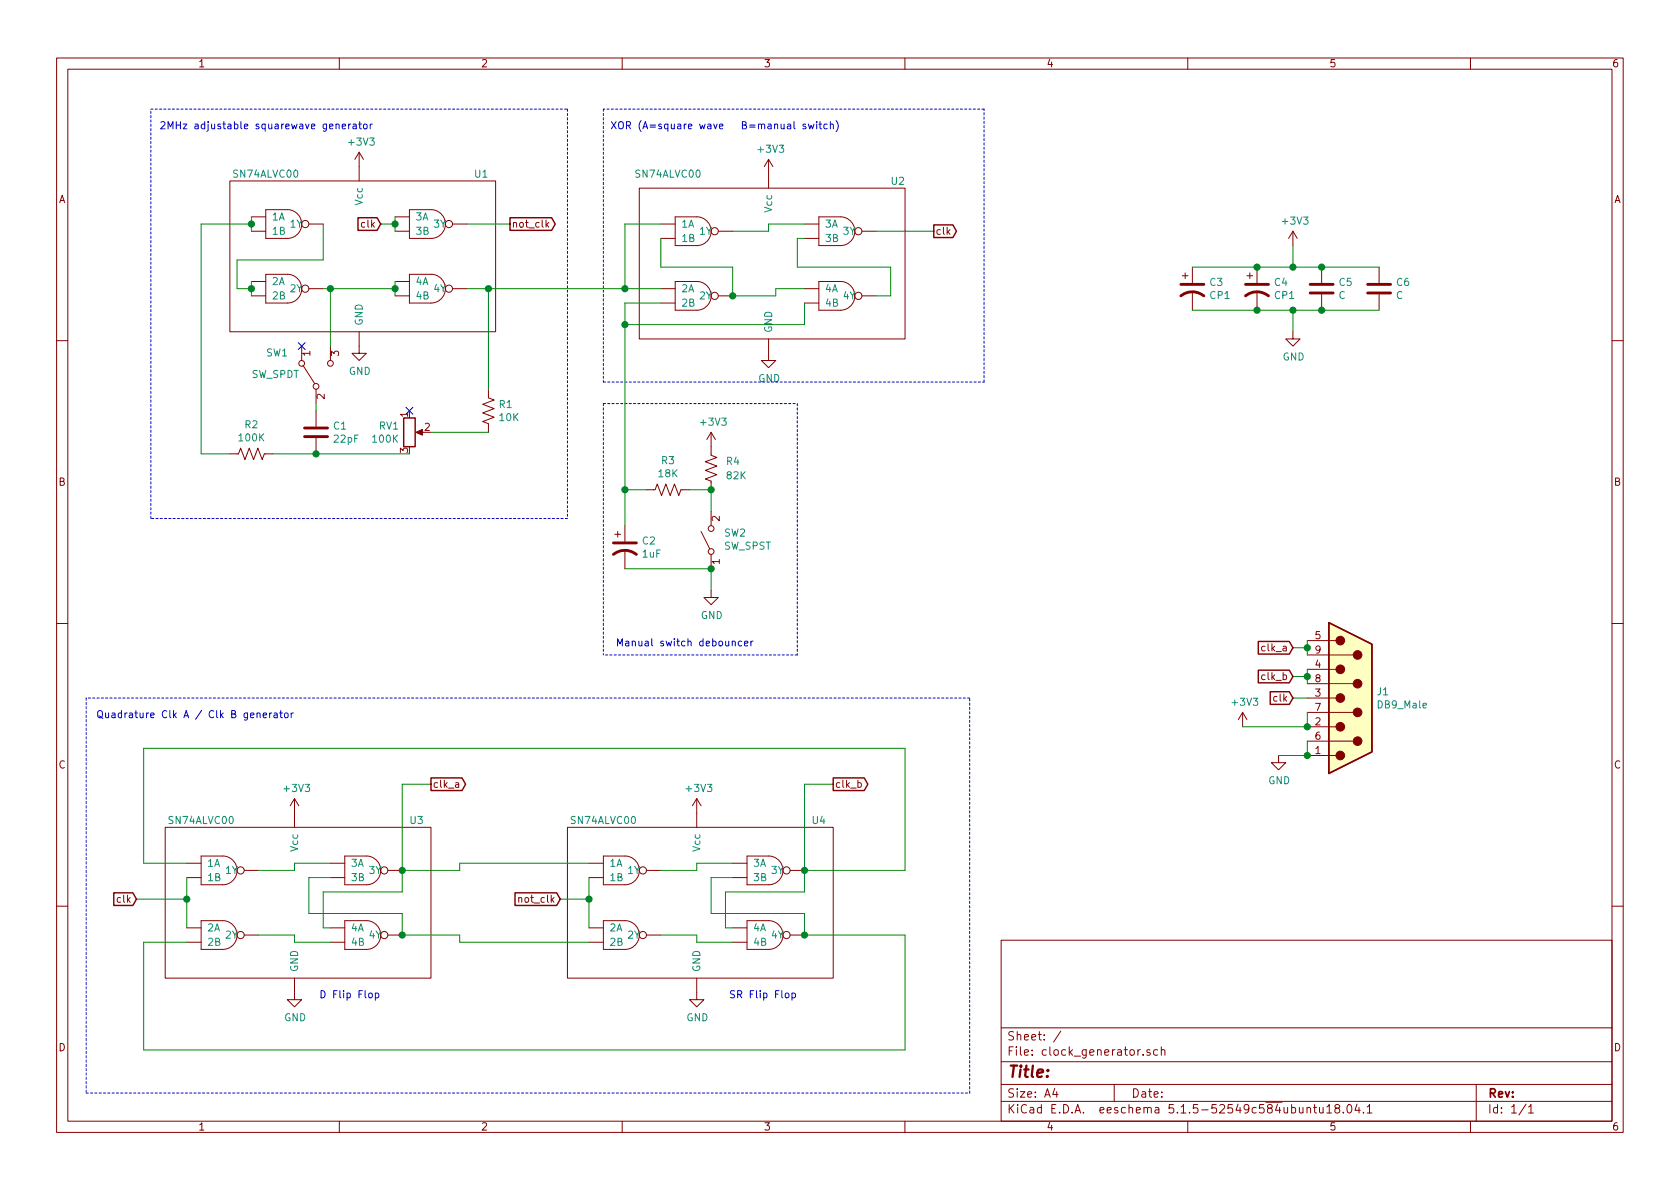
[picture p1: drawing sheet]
<svg xmlns="http://www.w3.org/2000/svg" width="297mm" height="210mm" viewBox="0 0 297 210" stroke-linecap="round" stroke-linejoin="round" font-family="sans-serif">
<g fill="none" stroke="#840000" stroke-width=".18">
<path d="M10 10.3h277v189.9h-277zM12 12.2h273v186.1h-273zM60 10.3v1.9M110 10.3v1.9M160 10.3v1.9M210 10.3v1.9M260 10.3v1.9M40.6 32h47v26.7h-47zM44.4 38.3h2.6M47 37.1v5.1zM47 37.1h3.8zM50.8 37.1a2.54 2.54 0 0 1 2.5 2.5 2.54 2.54 0 0 1-2.5 2.6"/>
<path d="M54.6 39.6h2.5M63.5 26.9v5.1M63.5 26.9l-.8 1.3M63.5 26.9l.8 1.3M69.8 38.3h2.6M72.4 37.1v5.1zM72.4 37.1h3.8zM76.2 37.1a2.54 2.54 0 0 1 2.5 2.5 2.54 2.54 0 0 1-2.5 2.6M80 39.6h2.5M96.6 39.7l.4 .5M97 39.3l-.5 .5M113 33.3h47v26.6h-47z"/>
<path d="M116.8 39.6h2.6M119.4 38.3v5.1zM119.4 38.3h3.8zM123.2 38.3a2.54 2.54 0 0 1 2.5 2.6 2.54 2.54 0 0 1-2.5 2.5M135.9 28.2l-.8 1.3M135.9 28.2v5.1M135.9 28.2l.8 1.3M142.2 39.6h2.6M144.8 38.3v5.1zM144.8 38.3h3.8zM148.6 38.3a2.54 2.54 0 0 1 2.5 2.6 2.54 2.54 0 0 1-2.5 2.5M44.4 40.9h2.6"/>
<path d="M44.4 49.8h2.6M44.4 52.3h2.6M47 42.2h3.8zM47 48.5v5.1zM47 53.6h3.8zM47 48.5h3.8zM50.8 48.5a2.54 2.54 0 0 1 2.5 2.5 2.54 2.54 0 0 1-2.5 2.6M54.6 51h2.5M63.5 58.7v3.8h1.3l-1.3 1.2-1.3-1.2h1.3M69.8 40.9h2.6M69.8 49.8h2.6M69.8 52.3h2.6"/>
<path d="M72.4 48.5v5.1zM72.4 53.6h3.8zM72.4 48.5h3.8zM72.4 42.2h3.8zM76.2 48.5a2.54 2.54 0 0 1 2.5 2.5 2.54 2.54 0 0 1-2.5 2.6M80 51h2.5M116.8 51h2.6M116.8 42.2h2.6M116.8 53.6h2.6M119.4 43.4h3.8zM119.4 49.8v5.1zM119.4 54.9h3.8z"/>
<path d="M119.4 49.8h3.8zM123.2 49.8a2.54 2.54 0 0 1 2.5 2.5 2.54 2.54 0 0 1-2.5 2.6M127 40.9h2.5M127 52.3h2.5M135.9 59.9v3.8h1.3l-1.3 1.3-1.3-1.3h1.3M142.2 51h2.6M142.2 42.2h2.6M142.2 53.6h2.6M144.8 49.8v5.1zM144.8 54.9h3.8zM144.8 49.8h3.8zM144.8 43.4h3.8z"/>
<path d="M148.6 49.8a2.54 2.54 0 0 1 2.5 2.5 2.54 2.54 0 0 1-2.5 2.6M152.4 40.9h2.5M152.4 52.3h2.5M209 48.8h1.1M209.5 48.3v1M210.8 47.2v2.8M210.8 51.6v3.3M220.5 48.8h1M221 48.3v1M222.2 47.2v2.8M222.2 51.6v3.3M228.6 58.7v1.2h1.3l-1.3 1.3-1.3-1.3h1.3"/>
<path d="M228.6 40.9l-.8 1.3M228.6 40.9v2.5M228.6 40.9l.8 1.3M233.7 47.2v2.8M233.7 52.1v2.8M243.8 47.2v2.8M243.8 52.1v2.8M10 60.2h2M53.3 61.2v2.5M53.6 64.6l2 3.2M55.9 68.8v2.6M55.9 72.6v2.8"/>
<path d="M55.9 77.5v2.8M58.4 61.2v2.5M73.9 76.4h1M86.4 68.8v1.6l1 .3-2.1 .8 2.1 .8-2.1 .7 2.1 .8-2.1 .7 1.1 .4v1.5M125.7 76.4v4.1l1 .4-2 .8 2 .7-2 .8 2 .7-2 .8 1 .4v1.5M125.7 76.4l-.7 1.3M125.7 76.4l.8 1.3M285 60.2h2M40.6 80.3h1.6l.3-1.1 .8 2.1 .8-2.1 .7 2.1 .8-2.1 .8 2.1 .3-1h1.6M108.7 94.5h1M109.2 94v1M110.5 93v2.8"/>
<path d="M110.5 97.3v3.3M114.3 86.6h1.5l.4-1 .8 2 .7-2 .8 2 .8-2 .7 2 .4-1h1.5M124 94l1.5 3M125.7 90.4v2.6M125.7 98v2.6M10 110.3h2M125.7 104.4v1.3h1.3l-1.3 1.2-1.2-1.2h1.2M231.1 118.4h5.1M231.1 115.8h8.2M231.1 113.3h5.1M285 110.3h2M151.7 138.4h.3l.3 .2-.1 .6h-.5"/>
<path d="M219.7 126l-.8 1.2M219.7 126v2.5M219.7 126l.8 1.2M226.1 133.6v1.3h1.2l-1.2 1.2-1.3-1.2h1.3M231.1 133.6h5.1M231.1 131.1h8.2M231.1 128.5h5.1M231.1 126h8.2M231.1 123.4h5.1M231.1 120.9h8.2M29.2 146.3h47v26.7h-47zM33 152.6h2.6"/>
<path d="M33 155.2h2.6M35.6 151.4v5.1zM35.6 156.5h3.8zM35.6 151.4h3.8zM39.4 151.4a2.54 2.54 0 0 1 2.5 2.5 2.54 2.54 0 0 1-2.5 2.6M43.2 153.9h2.5M52.1 141.2l-.8 1.3M52.1 141.2v5.1M52.1 141.2l.7 1.3M58.4 152.6h2.6M58.4 155.2h2.6M61 151.4v5.1z"/>
<path d="M61 156.5h3.8zM61 151.4h3.8zM64.8 151.4a2.54 2.54 0 0 1 2.5 2.5 2.54 2.54 0 0 1-2.5 2.6M68.6 153.9h2.5M100.3 146.3h47v26.7h-47zM104.1 152.6h2.6M104.1 155.2h2.6M106.7 151.4v5.1zM106.7 156.5h3.8zM106.7 151.4h3.8zM110.5 151.4a2.54 2.54 0 0 1 2.5 2.5 2.54 2.54 0 0 1-2.5 2.6M114.3 153.9h2.5"/>
<path d="M123.2 141.2v5.1M123.2 141.2l-.8 1.3M123.2 141.2l.8 1.3M129.5 152.6h2.6M129.5 155.2h2.6M132.1 151.4v5.1zM132.1 156.5h3.8zM132.1 151.4h3.8zM135.9 151.4a2.54 2.54 0 0 1 2.5 2.5 2.54 2.54 0 0 1-2.5 2.6M139.7 153.9h2.5M10 160.2h2M33 164.1h2.6"/>
<path d="M33 166.6h2.6M35.6 162.8v5.1zM35.6 167.9h3.8zM35.6 162.8h3.8zM39.4 162.8a2.54 2.54 0 0 1 2.5 2.5 2.54 2.54 0 0 1-2.5 2.6M43.2 165.3h2.5M52.1 173v3.8h1.2l-1.2 1.2-1.3-1.2h1.3M58.4 164.1h2.6M58.4 166.6h2.6M61 162.8v5.1zM61 167.9h3.8zM61 162.8h3.8z"/>
<path d="M64.8 162.8a2.54 2.54 0 0 1 2.5 2.5 2.54 2.54 0 0 1-2.5 2.6M68.6 165.3h2.5M104.1 164.1h2.6M104.1 166.6h2.6M106.7 162.8v5.1zM106.7 167.9h3.8zM106.7 162.8h3.8zM110.5 162.8a2.54 2.54 0 0 1 2.5 2.5 2.54 2.54 0 0 1-2.5 2.6M114.3 165.3h2.5M123.2 173v3.8h1.3l-1.3 1.2-1.3-1.2h1.3M129.5 164.1h2.6M129.5 166.6h2.6"/>
<path d="M132.1 162.8v5.1zM132.1 167.9h3.8zM132.1 162.8h3.8zM135.9 162.8a2.54 2.54 0 0 1 2.5 2.5 2.54 2.54 0 0 1-2.5 2.6M139.7 165.3h2.5M177 166.3h108v32h-108zM285 160.2h2M60 198.3v1.9M110 198.3v1.9M160 198.3v1.9M177 194.8h108M177 191.8h108"/>
<path d="M177 187.8h108M177 181.8h108M186.5 192.5l-.4 1h1M186.8 193v1M187.6 182.3l-1.3 2M197 191.8v3M202.1 186.5v.1M203.3 185.7l-.3-.1-.2 .2v.2l.5 .2v.3h-.5M204.7 185.7l-.4-.1-.3 .3v.6l.3 .1 .4-.1M205.3 185.7l.2-.1 .4 .1 .1 .9M205.3 185.1v1.5M210 198.3v1.9"/>
<path d="M231.1 196l.2-.2 .3 .1 .1 .9M231.1 195.8v1M232.2 195.8h.6M232.4 195.3v1.3l.4 .2M233.3 195.8v.8a.37 .37 0 0 0 .6 .1M233.9 195.8v1M234.6 195.8l.4-.5v1.5M234.6 196.8h.8M236.3 196l-.3-.3 .1-.3a.48 .48 0 0 1 .8 .2l-.2 .3a.52 .52 0 0 0-.6 .2 .52 .52 0 0 0 0 .6l.5 .1 .2-.1a.48 .48 0 0 0-.1-.7h-.1M237.5 196.7v.1M238.3 195.5l.2-.2a.8 .8 0 0 1 .5 .8 .8 .8 0 0 1-.5 .7l-.2-.1-.1-.4zM239.9 195.2l-.3 1.1h.9"/>
<path d="M240.3 195.8v1M241.1 196.7v.1M241.7 195.8l.4-.5v1.5M241.7 196.8h.9M260 198.3v1.9M261 191.8v6.5M269.8 195.2l-1.2 2M270.3 195.8l.4-.5v1.5M270.3 196.8h.8"/>
<circle cx="54" cy="39.6" r=".63"/>
<circle cx="79.4" cy="39.6" r=".63"/>
<circle cx="54" cy="51" r=".63"/>
<circle cx="79.4" cy="51" r=".63"/>
<circle cx="126.4" cy="40.9" r=".63"/>
<circle cx="126.4" cy="52.3" r=".63"/>
<circle cx="151.8" cy="52.3" r=".63"/>
<circle cx="151.8" cy="40.9" r=".63"/>
<circle cx="53.3" cy="64.3" r=".51"/>
<circle cx="55.9" cy="68.3" r=".51"/>
<circle cx="58.4" cy="64.3" r=".51"/>
<circle cx="125.7" cy="97.5" r=".51"/>
<circle cx="125.7" cy="93.5" r=".51"/>
<circle cx="42.5" cy="153.9" r=".63"/>
<circle cx="67.9" cy="153.9" r=".63"/>
<circle cx="113.7" cy="153.9" r=".63"/>
<circle cx="139.1" cy="153.9" r=".63"/>
<circle cx="42.5" cy="165.3" r=".63"/>
<circle cx="67.9" cy="165.3" r=".63"/>
<circle cx="113.7" cy="165.3" r=".63"/>
<circle cx="139.1" cy="165.3" r=".63"/>
</g>
<path d="M208.8 52.3a3.3 3.3 0 0 1 4.1 0M208.8 50.3h4.1M220.2 52.3a3.3 3.3 0 0 1 4.1 0M220.2 50.3h4.1M231.6 50.3h4.1M231.6 51.8h4.1M241.8 50.3h4.1M241.8 51.8h4.1M53.8 77.2h4.1M53.8 75.7h4.1M108.5 98a3.3 3.3 0 0 1 4 0M108.5 96h4" fill="none" stroke="#840000" stroke-width=".51"/>
<path d="M234.9 110.1l7.7 3.8v19.1l-7.7 3.8z" fill="#ffffc2" stroke="#ffffc2" stroke-width=".18"/>
<path d="M63.3 38.5h3.4l.6 1.1-.6 1.1h-3.4zM90.2 38.5h7.3l.7 1.1-.7 1.1h-7.3zM165.1 39.8h3.4l.6 1.1-.6 1.1h-3.4zM71.4 73.9h2v5.1h-2zM222.5 118.5h5.5l.6 1.1-.6 1.1h-5.5zM222.5 113.4h5.5l.6 1.1-.6 1.2h-5.5zM234.9 110.1l7.7 3.8v19.1l-7.7 3.8zM76.2 137.6h5.5l.6 1.1-.6 1.1h-5.5zM147.3 137.6h5.5l.6 1.1-.6 1.1h-5.5zM224.6 122.3h3.4l.6 1.1-.6 1.2h-3.4zM20.1 157.9h3.4l.6 1.1-.6 1.1h-3.4zM91.1 157.9h7.3l.7 1.1-.7 1.1h-7.3z" fill="none" stroke="#840000" stroke-width=".25"/>
<g fill="#840000" stroke="#840000" stroke-width=".18">
<path d="M73.5 76.4l1.2-.5v1.1z"/>
<circle cx="237" cy="133.6" r=".76"/>
<circle cx="237" cy="128.5" r=".76"/>
<circle cx="237" cy="123.4" r=".76"/>
<circle cx="237" cy="118.4" r=".76"/>
<circle cx="237" cy="113.3" r=".76"/>
<circle cx="240" cy="131.1" r=".76"/>
<circle cx="240" cy="126" r=".76"/>
<circle cx="240" cy="120.9" r=".76"/>
<circle cx="240" cy="115.8" r=".76"/>
</g>
<g fill="none" stroke="#0000c2" stroke-width=".18" stroke-dasharray=".4 .4">
<path d="M26.7 19.3h73.6M100.3 19.3v72.4M106.7 19.3v48.3M174 19.3h-67.3M106.7 71.4v44.4M106.7 67.6h67.3M106.7 71.4h34.3M141 71.4v44.4M174 67.6v-48.3M26.7 91.7v-72.4M100.3 91.7h-73.6M141 115.8h-34.3"/>
<path d="M15.2 123.4v69.9M171.4 123.4h-156.2M15.2 193.3h156.2M171.4 193.3v-69.9"/>
</g>
<g fill="none" stroke="#008400" stroke-width=".18">
<path d="M44.4 39.6h-8.8v40.7h5M44.4 38.3v2.6M57.1 39.6v6.4h-15.2v5h2.5M67.3 39.6h2.5M69.8 38.3v2.6M82.5 39.6h7.7M116.8 39.6h-6.3v11.4M142.2 39.6h-6.3v1.3h-6.4M44.4 49.8v2.5M57.1 51h12.7M58.4 51v10.2M69.8 49.8v2.5"/>
<path d="M82.5 51h34.3M86.4 51v17.8M116.8 42.2v5h12.7v5.1h7.7v-1.3h5M116.8 53.6h-6.3v39.4M142.2 53.6v3.8h-31.7M142.2 42.2h-1.2v5h16.5v5.1h-2.6M154.9 40.9h10.2M210.8 47.2h33M210.8 54.9h33M228.6 43.4v3.8M228.6 54.9v3.8M55.9 71.4v1.2"/>
<path d="M76.2 76.4h10.2M48.3 80.3h24.1M110.5 86.6h3.8M121.9 86.6h3.8v3.8M110.5 100.6h15.2v3.8M228.6 119.6h2.5M228.6 114.5h2.5M231.1 113.3v2.5M231.1 118.4v2.5M76.2 138.7h-5.1v19h-14v6.4h1.3M147.3 138.7h-5.1v19h-13.9v6.4h1.2M228.6 123.4h2.5"/>
<path d="M231.1 126v2.5h-11.4M231.1 131.1v2.5h-5M24.1 159h8.9M33 152.6h-7.6v-20.3h134.6v21.6h-17.8M33 155.2v8.9M58.4 152.6h-6.3v1.3h-6.4M58.4 155.2h-3.8v6.3h16.5v3.8h10.2v1.3h22.8M99.1 159h5M104.1 152.6h-22.8v1.3h-10.2M104.1 155.2v8.9M129.5 152.6h-6.3v1.3h-6.4M129.5 155.2h-3.8v6.3h16.5v3.8h17.8v20.4h-134.6v-19.1h7.6"/>
<path d="M45.7 165.3h6.4v1.3h6.3M116.8 165.3h6.4v1.3h6.3"/>
</g>
<g fill="none" stroke="#0000c2" stroke-width=".18">
<path d="M28.4 21.6l.5-.1 .3 .4-.8 .9h.8M29.7 22.8v-1.3l.4 .9 .5-.9v1.3M31.2 21.5v1.3M31.2 22.1h.7M31.9 21.5v1.3M64.4 22l.3-.1 .2 .2v.4l-.1 .2-.3 .1-.2-.1v-.5zM65.5 21.9v.9M65.8 21.9l-.3 .3M108.1 21.5l.8 1.3M108.9 21.5l-.8 1.3M109.4 21.7a.45 .45 0 0 1 .8 0 .88 .88 0 0 1-.3 1.1l-.3-.1a1.07 1.07 0 0 1-.2-1zM110.8 22.2l.6-.1v-.5l-.1-.1h-.5v1.3"/>
<path d="M111.1 22.2l.4 .6M113.4 21.3a1.47 1.47 0 0 0 0 2M131.3 22.1h.5l.1-.2v-.3l-.6-.1v1.3h.4l.3-.3v-.2l-.3-.2M146.8 22.1l.2-.2 .3 .1v.8M147.8 21.3a1.4 1.4 0 0 1 0 2M109.2 114.2v-1.3l.4 1 .4-1v1.3M110.6 113.4h.5l.1 .8M111.2 113.7h-.4l-.2 .2v.3h.6M132.8 113.4v.8M133.1 113.4l-.3 .2M17.3 125.8a.45 .45 0 0 1 .8 0 .88 .88 0 0 1-.3 1.1h-.4a1.07 1.07 0 0 1-.1-1.1zM17.5 126.6l.7 .4"/>
<path d="M18.7 126.1v.8h.3l.2-.1M19.2 126.1v.8M19.8 126.1h.5v.8M20.3 126.4h-.4l-.2 .2 .1 .3h.5M21.5 126.1h-.4l-.2 .2 .1 .6h.5M21.5 125.6v1.3M22.1 126.1v.8M22.5 126.1l-.4 .2M50.3 126.2l.2-.1 .4 .1 .1 .5-.2 .2h-.3l-.2-.1zM51.5 126.1v.8M51.9 126.1l-.4 .2M56.8 175.2a.64 .64 0 0 1 .7 .6 .64 .64 0 0 1-.7 .6z"/>
<path d="M129.9 175.3l-.5-.1-.2 .1 .1 .4 .5 .3 .1 .2-.3 .2h-.4"/>
</g>
<g fill="#008400" stroke="#008400" stroke-width=".25">
<circle cx="231.1" cy="133.6" r=".51"/>
<circle cx="125.7" cy="100.6" r=".51"/>
<circle cx="129.5" cy="52.3" r=".51"/>
<circle cx="55.9" cy="80.3" r=".51"/>
<circle cx="231.1" cy="114.5" r=".51"/>
<circle cx="71.1" cy="165.3" r=".51"/>
<circle cx="71.1" cy="153.9" r=".51"/>
<circle cx="231.1" cy="119.6" r=".51"/>
<circle cx="33" cy="159" r=".51"/>
<circle cx="44.5" cy="39.6" r=".51"/>
<circle cx="231.1" cy="128.5" r=".51"/>
<circle cx="44.5" cy="51" r=".51"/>
<circle cx="86.4" cy="51" r=".51"/>
<circle cx="222.3" cy="47.2" r=".51"/>
<circle cx="233.7" cy="47.2" r=".51"/>
<circle cx="110.5" cy="57.4" r=".51"/>
<circle cx="125.7" cy="86.6" r=".51"/>
<circle cx="222.3" cy="54.9" r=".51"/>
<circle cx="69.9" cy="39.6" r=".51"/>
<circle cx="233.7" cy="54.9" r=".51"/>
<circle cx="110.5" cy="51" r=".51"/>
<circle cx="58.4" cy="51" r=".51"/>
<circle cx="228.6" cy="54.9" r=".51"/>
<circle cx="69.9" cy="51" r=".51"/>
<circle cx="110.5" cy="86.6" r=".51"/>
<circle cx="228.6" cy="47.2" r=".51"/>
<circle cx="104.1" cy="159" r=".51"/>
<circle cx="142.2" cy="153.9" r=".51"/>
<circle cx="142.2" cy="165.3" r=".51"/>
</g>
<path d="M52.7 60.6l1.2 1.2M53.9 60.6l-1.2 1.2M71.8 72l1.2 1.2M73 72l-1.2 1.2" fill="none" stroke="#000084" stroke-width=".18"/>
<text font-size="2.8" fill="#840000" x="178" y="190.5">Title:</text>
<g font-size="2.1" fill="#840000">
<text x="178" y="184">Sheet: /</text>
<text x="178" y="186.7">File: clock_generator.sch</text>
<text x="178" y="196.9">KiCad E.D.A. eeschema 5.1.5-52549c584ubuntu18.04.1</text>
<text x="178" y="194.1">Size: A4</text>
<text x="200" y="194.1">Date:</text>
<text x="263" y="194.1">Rev:</text>
<text x="263" y="196.9">Id: 1/1</text>
</g>
<g font-size="1.8" fill="#840000">
<text x="35" y="11.9">1</text>
<text x="85" y="11.9">2</text>
<text x="135" y="11.9">3</text>
<text x="185" y="11.9">4</text>
<text x="235" y="11.9">5</text>
<text x="285" y="11.9">6</text>
<text x="10.4" y="35.9">A</text>
<text x="285.4" y="35.9">A</text>
<text x="64.1" y="40.3">clk</text>
<text x="90.4" y="40.3">not_clk</text>
<text x="165.4" y="41.5">clk</text>
<text x="54.9" y="63" transform="rotate(-90 54.9 63)">1</text>
<text x="59.9" y="63" transform="rotate(-90 59.9 63)">3</text>
<text x="57.4" y="70.6" transform="rotate(-90 57.4 70.6)">2</text>
<text x="72.1" y="73.8" transform="rotate(-90 72.1 73.8)">1</text>
<text x="75.1" y="76.2">2</text>
<text x="72.1" y="80.1" transform="rotate(-90 72.1 80.1)">3</text>
<text x="10.4" y="85.9">B</text>
<text x="285.4" y="85.9">B</text>
<text x="127.3" y="92.2" transform="rotate(-90 127.3 92.2)">2</text>
<text x="127.3" y="99.8" transform="rotate(-90 127.3 99.8)">1</text>
<text x="232.6" y="113">5</text>
<text x="223.4" y="115.2">clk_a</text>
<text x="232.6" y="118.1">4</text>
<text x="232.6" y="115.6">9</text>
<text x="223.3" y="120.3">clk_b</text>
<text x="225.3" y="124.1">clk</text>
<text x="232.6" y="123.2">3</text>
<text x="232.6" y="125.7">7</text>
<text x="232.6" y="120.6">8</text>
<text x="232.6" y="128.3">2</text>
<text x="232.6" y="130.8">6</text>
<text x="10.4" y="135.9">C</text>
<text x="232.6" y="133.3">1</text>
<text x="285.4" y="135.9">C</text>
<text x="76.5" y="139.3">clk_a</text>
<text x="147.6" y="139.3">clk_b</text>
<text x="20.9" y="159.6">clk</text>
<text x="92.1" y="159.6">not_clk</text>
<text x="10.4" y="185.9">D</text>
<text x="285.4" y="185.9">D</text>
<text x="35" y="199.9">1</text>
<text x="85" y="199.9">2</text>
<text x="135" y="199.9">3</text>
<text x="185" y="199.9">4</text>
<text x="235" y="199.9">5</text>
<text x="285" y="199.9">6</text>
</g>
<g font-size="1.8" fill="#0000c2">
<text x="32.9" y="22.9">2MHz adjustable squarewave generator</text>
<text x="114.2" y="22.9">XOR (A=square wave</text>
<text x="132.8" y="22.9">B=manual switch)</text>
<text x="111.7" y="114.3">Manual switch debouncer</text>
<text x="22.9" y="127">Quadrature Clk A / Clk B generator</text>
<text x="58.2" y="176.5">D Flip Flop</text>
<text x="130.7" y="176.5">SR Flip Flop</text>
</g>
<g font-size="1.8" fill="#008484">
<text x="61.8" y="25.7">+3V3</text>
<text x="134.2" y="27">+3V3</text>
<text x="41.4" y="31.4">SN74ALVC00</text>
<text x="84" y="31.4">U1</text>
<text x="112.5" y="31.4">SN74ALVC00</text>
<text x="157.6" y="32.7">U2</text>
<text x="48" y="39">1A</text>
<text x="48" y="41.5">1B</text>
<text x="51.4" y="40.3">1Y</text>
<text x="64.1" y="36.2" transform="rotate(-90 64.1 36.2)">Vcc</text>
<text x="73.4" y="41.5">3B</text>
<text x="73.4" y="39">3A</text>
<text x="76.8" y="40.3">3Y</text>
<text x="120.4" y="40.3">1A</text>
<text x="123.8" y="41.5">1Y</text>
<text x="136.5" y="37.4" transform="rotate(-90 136.5 37.4)">Vcc</text>
<text x="145.8" y="40.3">3A</text>
<text x="149.2" y="41.5">3Y</text>
<text x="226.9" y="39.7">+3V3</text>
<text x="120.4" y="42.8">1B</text>
<text x="145.8" y="42.8">3B</text>
<text x="48" y="50.4">2A</text>
<text x="48" y="53">2B</text>
<text x="51.4" y="51.7">2Y</text>
<text x="73.4" y="50.4">4A</text>
<text x="73.4" y="53">4B</text>
<text x="76.8" y="51.7">4Y</text>
<text x="120.4" y="51.7">2A</text>
<text x="123.8" y="53">2Y</text>
<text x="145.8" y="51.7">4A</text>
<text x="149.2" y="53">4Y</text>
<text x="213.9" y="50.6">C3</text>
<text x="214" y="52.9">CP1</text>
<text x="225.4" y="50.6">C4</text>
<text x="225.4" y="52.9">CP1</text>
<text x="236.7" y="52.9">C</text>
<text x="236.8" y="50.6">C5</text>
<text x="246.8" y="52.9">C</text>
<text x="247" y="50.6">C6</text>
<text x="64.1" y="57.7" transform="rotate(-90 64.1 57.7)">GND</text>
<text x="120.4" y="54.2">2B</text>
<text x="136.5" y="58.9" transform="rotate(-90 136.5 58.9)">GND</text>
<text x="145.8" y="54.2">4B</text>
<text x="47.1" y="63">SW1</text>
<text x="226.8" y="63.7">GND</text>
<text x="44.4" y="66.8">SW_SPDT</text>
<text x="61.7" y="66.3">GND</text>
<text x="134.1" y="67.6">GND</text>
<text x="43.3" y="75.7">R2</text>
<text x="59" y="76">C1</text>
<text x="67.1" y="76">RV1</text>
<text x="88.3" y="72.2">R1</text>
<text x="88.4" y="74.5">10K</text>
<text x="124" y="75.3">+3V3</text>
<text x="42.3" y="78">100K</text>
<text x="59.1" y="78.3">22pF</text>
<text x="66" y="78.3">100K</text>
<text x="117" y="82.1">R3</text>
<text x="128.5" y="82.2">R4</text>
<text x="116.5" y="84.4">18K</text>
<text x="128.5" y="84.8">82K</text>
<text x="128.1" y="94.9">SW2</text>
<text x="113.6" y="96.3">C2</text>
<text x="113.6" y="98.6">1uF</text>
<text x="128" y="97.2">SW_SPST</text>
<text x="123.9" y="109.5">GND</text>
<text x="218" y="124.8">+3V3</text>
<text x="243.5" y="123">J1</text>
<text x="243.7" y="125.3">DB9_Male</text>
<text x="50.4" y="140">+3V3</text>
<text x="121.5" y="140">+3V3</text>
<text x="224.2" y="138.7">GND</text>
<text x="30" y="145.7">SN74ALVC00</text>
<text x="72.5" y="145.7">U3</text>
<text x="101.1" y="145.7">SN74ALVC00</text>
<text x="143.7" y="145.7">U4</text>
<text x="36.6" y="153.3">1A</text>
<text x="36.6" y="155.8">1B</text>
<text x="40" y="154.6">1Y</text>
<text x="52.7" y="150.5" transform="rotate(-90 52.7 150.5)">Vcc</text>
<text x="62" y="155.8">3B</text>
<text x="62" y="153.3">3A</text>
<text x="65.4" y="154.6">3Y</text>
<text x="107.7" y="153.3">1A</text>
<text x="107.7" y="155.8">1B</text>
<text x="111.1" y="154.6">1Y</text>
<text x="123.8" y="150.5" transform="rotate(-90 123.8 150.5)">Vcc</text>
<text x="133.1" y="155.8">3B</text>
<text x="133.1" y="153.3">3A</text>
<text x="136.5" y="154.6">3Y</text>
<text x="36.6" y="164.7">2A</text>
<text x="36.6" y="167.3">2B</text>
<text x="40" y="166">2Y</text>
<text x="62" y="164.7">4A</text>
<text x="62" y="167.3">4B</text>
<text x="65.4" y="166">4Y</text>
<text x="107.7" y="164.7">2A</text>
<text x="107.7" y="167.3">2B</text>
<text x="111.1" y="166">2Y</text>
<text x="133.1" y="164.7">4A</text>
<text x="133.1" y="167.3">4B</text>
<text x="136.5" y="166">4Y</text>
<text x="52.7" y="172" transform="rotate(-90 52.7 172)">GND</text>
<text x="123.8" y="172" transform="rotate(-90 123.8 172)">GND</text>
<text x="50.2" y="180.6">GND</text>
<text x="121.4" y="180.6">GND</text>
</g>
</svg>
